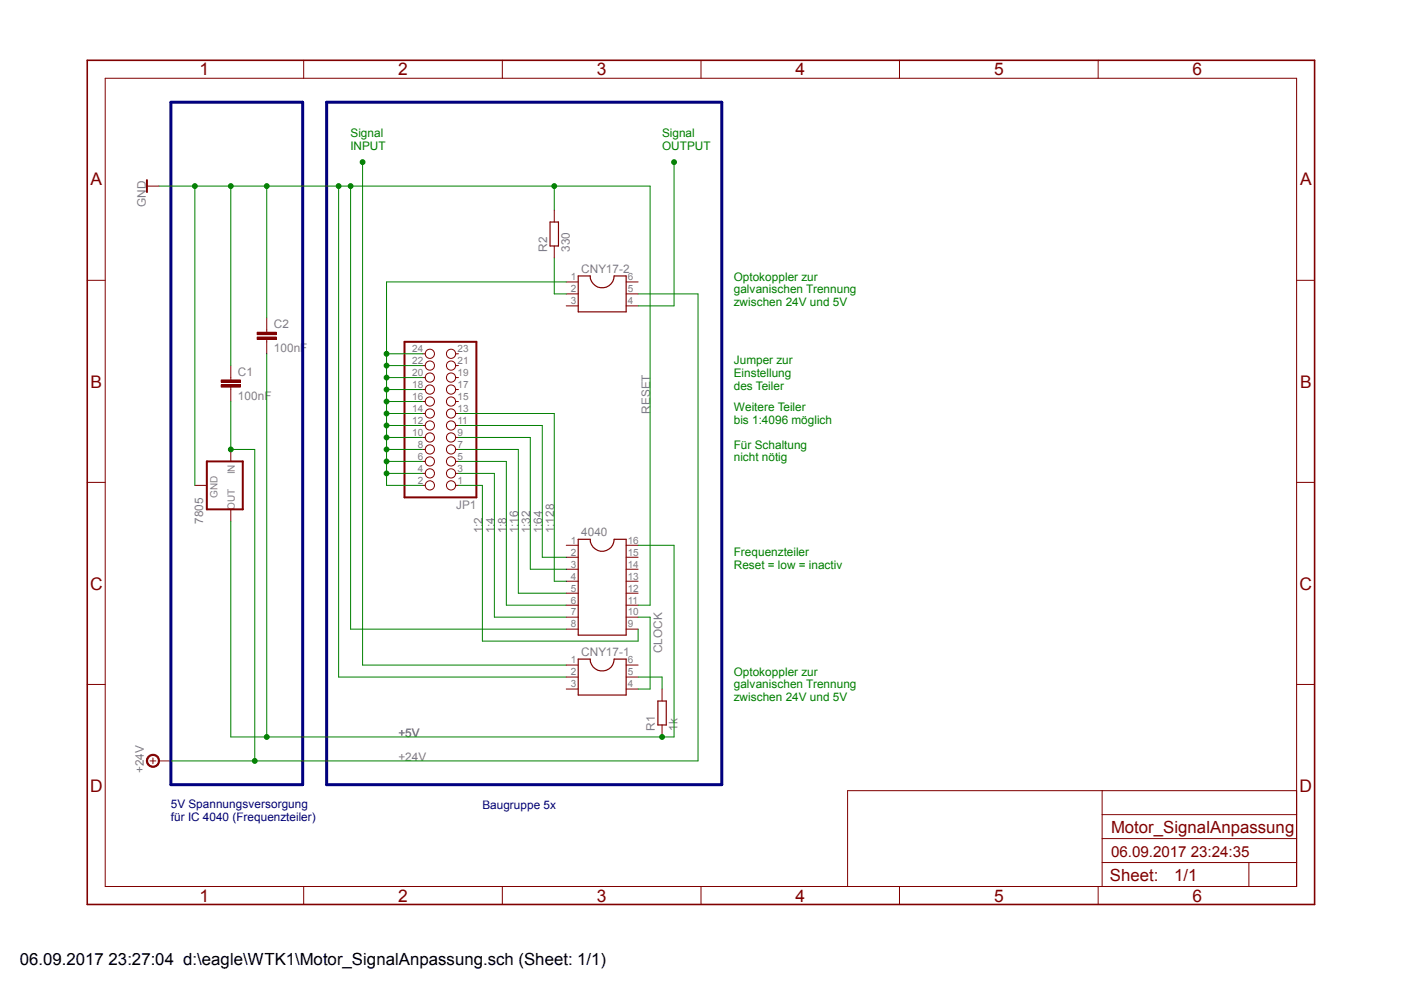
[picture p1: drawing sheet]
<svg xmlns="http://www.w3.org/2000/svg" width="297mm" height="210mm" viewBox="0 0 297 210" stroke-linecap="round" stroke-linejoin="round" font-family="sans-serif">
<path d="M31.8 161.3h1.3M32.4 160.7v1.2" fill="none" stroke="#800000" stroke-width=".21"/>
<path d="M31.4 160.4a1.4 1.4 0 0 1 2.2 .1 1.4 1.4 0 0 1-.8 2.2 1.4 1.4 0 0 1-1.8-1.4h.3a1.15 1.15 0 0 1 1.5-1.1 1.15 1.15 0 0 1 .5 1.9 1.15 1.15 0 0 1-1.9-.4l-.1-.4h-.3z" fill-rule="evenodd" fill="#800000"/>
<path d="M31.2 39.5h2.5M48.9 80.1v.5M48.9 82.1v.5M31.4 160.4a1.4 1.4 0 0 1 2.2 .1 1.4 1.4 0 0 1-.8 2.2 1.4 1.4 0 0 1-1.8-1.4h.3a1.15 1.15 0 0 1 1.5-1.1 1.15 1.15 0 0 1 .5 1.9 1.15 1.15 0 0 1-1.9-.4l-.1-.4h-.3zM33.7 161.3h2.5" fill="none" stroke="#800000" stroke-width=".21"/>
<path d="M31.2 38.2v2.5" fill="none" stroke="#800000" stroke-width=".42"/>
<path d="M46.9 81.6h4.1v.5h-4.1z" fill-rule="evenodd" fill="#800000"/>
<path d="M46.9 81.6h4.1v.5h-4.1z" fill="none" stroke="#800000" stroke-width=".21"/>
<path d="M46.9 80.6h4.1v.5h-4.1z" fill-rule="evenodd" fill="#800000"/>
<g fill="none" stroke="#800000" stroke-width=".21">
<path d="M22.3 16.6h252.6v171.4h-252.6zM64.4 12.8v3.8M106.5 12.8v3.8M148.6 12.8v3.8M190.7 12.8v3.8M232.8 12.8v3.8M18.5 59.4h3.8M120.1 59.8h2.5M132.8 59.8h2.5M274.9 59.4h3.8M48.9 77.5v2.6M56.6 69.9v.5"/>
<path d="M56.6 72v.5M89.6 77.5h.5M89.6 75h.5M96.6 77.5h.6M96.6 75h.6M120.1 62.3h2.5M120.1 64.9h2.5M132.8 62.3h2.5M132.8 64.9h2.5M46.9 80.6h4.1v.5h-4.1zM48.9 82.6v2.5M48.9 95.3v2.5"/>
<path d="M89.6 97.8h.5M89.6 95.3h.5M89.6 92.8h.5M89.6 90.2h.5M89.6 87.7h.5M89.6 85.1h.5M89.6 82.6h.5M89.6 80.1h.5M96.6 97.8h.6M96.6 95.3h.6M96.6 92.8h.6M96.6 90.2h.6"/>
<path d="M96.6 87.7h.6M96.6 85.1h.6M96.6 82.6h.6M96.6 80.1h.6M18.5 102.3h3.8M41.3 102.9h2.6M48.9 108v2.5M89.6 102.9h.5M89.6 100.4h.5M96.6 102.9h.6M96.6 100.4h.6M120.1 115.6h2.5"/>
<path d="M120.1 118.2h2.5M132.8 115.6h2.5M132.8 118.2h2.5M274.9 102.3h3.8M120.1 120.7h2.5M120.1 123.2h2.5M120.1 125.8h2.5M120.1 128.3h2.5M120.1 130.9h2.5M120.1 133.4h2.5M132.8 120.7h2.5M132.8 123.2h2.5"/>
<path d="M132.8 125.8h2.5M132.8 128.3h2.5M132.8 130.9h2.5M132.8 133.4h2.5M18.5 145.1h3.8M120.1 141h2.5M120.1 143.6h2.5M120.1 146.1h2.5M132.8 141h2.5M132.8 143.6h2.5M132.8 146.1h2.5M140.4 146.1v2.5"/>
<path d="M140.4 153.7v2.6M274.9 145.1h3.8M233.7 167.6v20.4M233.7 177.8h41.2M233.7 172.7h41.2M274.9 167.6h-95.2v20.4M64.4 188v3.8M106.5 188v3.8M148.6 188v3.8M190.7 188v3.8M232.8 188v3.8M233.7 182.9h41.2"/>
<path d="M264.8 182.9v5.1"/>
<circle cx="91.1" cy="77.5" r=".98"/>
<circle cx="91.1" cy="75" r=".98"/>
<circle cx="95.6" cy="75" r=".98"/>
<circle cx="95.6" cy="77.5" r=".98"/>
<circle cx="91.1" cy="90.2" r=".98"/>
<circle cx="91.1" cy="92.8" r=".98"/>
<circle cx="91.1" cy="85.1" r=".98"/>
<circle cx="91.1" cy="80.1" r=".98"/>
<circle cx="91.1" cy="97.8" r=".98"/>
<circle cx="91.1" cy="95.3" r=".98"/>
<circle cx="91.1" cy="87.7" r=".98"/>
<circle cx="91.1" cy="82.6" r=".98"/>
<circle cx="95.6" cy="97.8" r=".98"/>
<circle cx="95.6" cy="87.7" r=".98"/>
<circle cx="95.6" cy="90.2" r=".98"/>
<circle cx="95.6" cy="82.6" r=".98"/>
<circle cx="95.6" cy="80.1" r=".98"/>
<circle cx="95.6" cy="95.3" r=".98"/>
<circle cx="95.6" cy="92.8" r=".98"/>
<circle cx="95.6" cy="85.1" r=".98"/>
<circle cx="91.1" cy="102.9" r=".98"/>
<circle cx="91.1" cy="100.4" r=".98"/>
<circle cx="95.6" cy="102.9" r=".98"/>
<circle cx="95.6" cy="100.4" r=".98"/>
</g>
<path d="M122.6 58.5h2.5a2.54 2.54 0 0 0 2.6 2.5 2.54 2.54 0 0 0 2.5-2.5h2.6v7.6h-10.2zM122.6 114.3h2.5a2.54 2.54 0 0 0 2.6 2.6 2.54 2.54 0 0 0 2.5-2.6h2.6v20.4h-10.2zM122.6 139.7h2.5a2.54 2.54 0 0 0 2.6 2.6 2.54 2.54 0 0 0 2.5-2.6h2.6v7.7h-10.2zM139.5 148.6h1.8v5.1h-1.8z" fill="none" stroke="#800000" stroke-width=".25"/>
<path d="M85.8 72.5h15.2v33h-15.2zM43.9 97.8h7.6v10.2h-7.6z" fill="none" stroke="#800000" stroke-width=".42"/>
<path d="M18.5 12.8h260.2v179h-260.2z" fill="none" stroke="#800000" stroke-width=".34"/>
<path d="M54.5 71.5h4.1v.5h-4.1z" fill-rule="evenodd" fill="#800000"/>
<path d="M54.5 71.5h4.1v.5h-4.1z" fill="none" stroke="#800000" stroke-width=".21"/>
<path d="M54.5 70.4h4.1v.6h-4.1z" fill-rule="evenodd" fill="#800000"/>
<path d="M117.5 44.5v2.6M117.5 52.2v2.5M54.5 70.4h4.1v.6h-4.1zM56.6 67.4v2.5M56.6 72.5v2.5" fill="none" stroke="#800000" stroke-width=".21"/>
<path d="M116.6 47.1h1.8v5.1h-1.8z" fill="none" stroke="#800000" stroke-width=".25"/>
<path d="M36.2 21.7h28v144.7h-28zM69.3 21.7h83.7v144.7h-83.7z" fill="none" stroke="#000080" stroke-width=".63"/>
<path d="M48.9 95.3h5.1v66M36.2 161.3h111.8" fill="none" stroke="#008000" stroke-width=".21"/>
<circle cx="54" cy="161.3" r=".51" fill="#008000"/>
<g fill="none" stroke="#008000" stroke-width=".21">
<path d="M48.9 85.1v10.2"/>
<circle cx="54" cy="161.3" r=".51"/>
</g>
<circle cx="48.9" cy="95.3" r=".51" fill="#008000"/>
<g fill="none" stroke="#008000" stroke-width=".21">
<path d="M33.7 39.5h104.1M41.3 39.5v63.4M135.3 62.3h12.7v99"/>
<circle cx="48.9" cy="95.3" r=".51"/>
</g>
<circle cx="41.3" cy="39.5" r=".51" fill="#008000"/>
<g fill="none" stroke="#008000" stroke-width=".21">
<path d="M48.9 39.5v38"/>
<circle cx="41.3" cy="39.5" r=".51"/>
</g>
<circle cx="48.9" cy="39.5" r=".51" fill="#008000"/>
<g fill="none" stroke="#008000" stroke-width=".21">
<path d="M56.6 39.5v27.9"/>
<circle cx="48.9" cy="39.5" r=".51"/>
</g>
<circle cx="56.5" cy="39.5" r=".51" fill="#008000"/>
<g fill="none" stroke="#008000" stroke-width=".21">
<path d="M71.8 39.5v104.1h48.3"/>
<circle cx="56.5" cy="39.5" r=".51"/>
</g>
<circle cx="71.8" cy="39.5" r=".51" fill="#008000"/>
<g fill="none" stroke="#008000" stroke-width=".21">
<path d="M74.3 39.5v93.9h45.8"/>
<circle cx="71.8" cy="39.5" r=".51"/>
</g>
<circle cx="74.3" cy="39.5" r=".51" fill="#008000"/>
<g fill="none" stroke="#008000" stroke-width=".21">
<path d="M117.5 39.5v5M137.8 39.5v88.8h-2.5"/>
<circle cx="74.3" cy="39.5" r=".51"/>
</g>
<circle cx="117.5" cy="39.5" r=".51" fill="#008000"/>
<g fill="none" stroke="#008000" stroke-width=".21">
<path d="M76.9 34.4v106.6h43.2M117.5 54.7v7.6h2.6M97.2 102.9h5.1v33h33v-2.5M135.3 130.9h2.5v15.2h-2.5M135.3 143.6h5.1v2.5"/>
<circle cx="117.5" cy="39.5" r=".51"/>
</g>
<circle cx="76.9" cy="34.4" r=".51" fill="#008000"/>
<g fill="none" stroke="#008000" stroke-width=".21">
<path d="M142.9 34.4v30.5h-7.6"/>
<circle cx="76.9" cy="34.4" r=".51"/>
</g>
<circle cx="142.9" cy="34.4" r=".51" fill="#008000"/>
<g fill="none" stroke="#008000" stroke-width=".21">
<path d="M82 59.8h38.1M89.6 97.8h-7.6v5.1h7.6M82 100.4h7.6"/>
<circle cx="142.9" cy="34.4" r=".51"/>
</g>
<circle cx="81.9" cy="100.4" r=".51" fill="#008000"/>
<g fill="none" stroke="#008000" stroke-width=".21">
<path d="M89.6 95.3h-7.6v2.5"/>
<circle cx="81.9" cy="100.4" r=".51"/>
</g>
<circle cx="81.9" cy="97.8" r=".51" fill="#008000"/>
<g fill="none" stroke="#008000" stroke-width=".21">
<path d="M89.6 92.8h-7.6v2.5"/>
<circle cx="81.9" cy="97.8" r=".51"/>
</g>
<circle cx="81.9" cy="95.3" r=".51" fill="#008000"/>
<g fill="none" stroke="#008000" stroke-width=".21">
<path d="M89.6 90.2h-7.6v2.6"/>
<circle cx="81.9" cy="95.3" r=".51"/>
</g>
<circle cx="81.9" cy="92.8" r=".51" fill="#008000"/>
<g fill="none" stroke="#008000" stroke-width=".21">
<path d="M89.6 87.7h-7.6v2.5"/>
<circle cx="81.9" cy="92.8" r=".51"/>
</g>
<circle cx="81.9" cy="90.2" r=".51" fill="#008000"/>
<g fill="none" stroke="#008000" stroke-width=".21">
<path d="M89.6 85.1h-7.6v2.6"/>
<circle cx="81.9" cy="90.2" r=".51"/>
</g>
<circle cx="81.9" cy="87.7" r=".51" fill="#008000"/>
<g fill="none" stroke="#008000" stroke-width=".21">
<path d="M89.6 82.6h-7.6v2.5"/>
<circle cx="81.9" cy="87.7" r=".51"/>
</g>
<circle cx="81.9" cy="85.1" r=".51" fill="#008000"/>
<g fill="none" stroke="#008000" stroke-width=".21">
<path d="M89.6 80.1h-7.6v2.5"/>
<circle cx="81.9" cy="85.1" r=".51"/>
</g>
<circle cx="81.9" cy="82.6" r=".51" fill="#008000"/>
<g fill="none" stroke="#008000" stroke-width=".21">
<path d="M89.6 77.5h-7.6v2.6"/>
<circle cx="81.9" cy="82.6" r=".51"/>
</g>
<circle cx="81.9" cy="80.1" r=".51" fill="#008000"/>
<g fill="none" stroke="#008000" stroke-width=".21">
<path d="M89.6 75h-7.6v2.5"/>
<circle cx="81.9" cy="80.1" r=".51"/>
</g>
<circle cx="81.9" cy="77.5" r=".51" fill="#008000"/>
<g fill="none" stroke="#008000" stroke-width=".21">
<path d="M82 59.8v15.2"/>
<circle cx="81.9" cy="77.5" r=".51"/>
</g>
<circle cx="81.9" cy="75" r=".51" fill="#008000"/>
<g fill="none" stroke="#008000" stroke-width=".21">
<path d="M56.6 75v81.3M97.2 97.8h10.2v30.5h12.7M97.2 95.3h12.7v30.5h10.2M97.2 92.8h15.2v27.9h7.7M97.2 90.2h17.8v28h5.1M97.2 87.7h20.3v35.5h2.6M48.9 110.5v45.8h94M97.2 100.4h7.6v30.5h15.3"/>
<circle cx="81.9" cy="75" r=".51"/>
</g>
<circle cx="56.5" cy="156.3" r=".51" fill="#008000"/>
<circle cx="56.5" cy="156.3" r=".51" fill="none" stroke="#008000" stroke-width=".21"/>
<circle cx="140.4" cy="156.3" r=".51" fill="#008000"/>
<g fill="none" stroke="#008000" stroke-width=".21">
<path d="M135.3 115.6h7.6v40.7"/>
<circle cx="140.4" cy="156.3" r=".51"/>
</g>
<g font-size="3.7" fill="#800000">
<text x="42.3" y="16">1</text>
<text x="84.5" y="16">2</text>
<text x="126.5" y="16">3</text>
<text x="168.7" y="16">4</text>
<text x="210.8" y="16">5</text>
<text x="252.9" y="16">6</text>
<text x="19.2" y="39.3">A</text>
<text x="275.6" y="39.3">A</text>
<text x="19.2" y="82.2">B</text>
<text x="275.6" y="82.2">B</text>
<text x="19.1" y="125">C</text>
<text x="275.5" y="125">C</text>
<text x="19.1" y="167.9">D</text>
<text x="275.5" y="167.9">D</text>
<text x="42.3" y="191.2">1</text>
<text x="84.5" y="191.2">2</text>
<text x="126.5" y="191.2">3</text>
<text x="168.7" y="191.2">4</text>
<text x="210.8" y="191.2">5</text>
<text x="252.9" y="191.2">6</text>
</g>
<g font-size="3.6" fill="#800000">
<text x="235.6" y="176.5">Motor_SignalAnpassung</text>
<text x="235.3" y="186.8">Sheet:</text>
<text x="248.9" y="186.7">1/1</text>
</g>
<text font-size="3.6" x="4.2" y="204.7">06.09.2017 23:27:04 d:\eagle\WTK1\Motor_SignalAnpassung.sch (Sheet: 1/1)</text>
<text font-size="3.2" fill="#800000" x="235.6" y="181.6">06.09.2017 23:24:35</text>
<g font-size="2.5" fill="#008000">
<text x="74.3" y="29">Signal</text>
<text x="140.4" y="29">Signal</text>
<text x="74.3" y="31.7">INPUT</text>
<text x="140.4" y="31.7">OUTPUT</text>
<text x="155.6" y="59.5">Optokoppler zur</text>
<text x="155.6" y="62.2">galvanischen Trennung</text>
<text x="155.6" y="64.9">zwischen 24V und 5V</text>
<text x="155.6" y="77.3">Jumper zur</text>
<text x="155.6" y="79.9">Einstellung</text>
<text x="155.6" y="82.6">des Teiler</text>
<text x="155.6" y="87.2">Weitere Teiler</text>
<text x="155.6" y="89.8">bis 1:4096 möglich</text>
<text x="155.6" y="95.2">Für Schaltung</text>
<text x="155.6" y="97.8">nicht nötig</text>
<text x="155.6" y="117.9">Frequenzteiler</text>
<text x="155.6" y="120.6">Reset = low = inactiv</text>
<text x="155.6" y="143.3">Optokoppler zur</text>
<text x="155.6" y="146">galvanischen Trennung</text>
<text x="155.6" y="148.6">zwischen 24V und 5V</text>
</g>
<g font-size="2.5" fill="#808080">
<text x="30.9" y="43.9" transform="rotate(-90 30.9 43.9)">GND</text>
<text x="116" y="53.4" transform="rotate(-90 116 53.4)">R2</text>
<text x="120.8" y="53.4" transform="rotate(-90 120.8 53.4)">330</text>
<text x="123.2" y="57.9">CNY17-2</text>
<text x="58.1" y="69.6">C2</text>
<text x="58.1" y="74.6">100nF</text>
<text x="50.5" y="79.7">C1</text>
<text x="50.5" y="84.8">100nF</text>
<text x="137.8" y="87.7" transform="rotate(-90 137.8 87.7)">RESET</text>
<text x="96.7" y="107.9">JP1</text>
<text x="43.1" y="111" transform="rotate(-90 43.1 111)">7805</text>
<text x="102.3" y="113.1" transform="rotate(-90 102.3 113.1)">1:2</text>
<text x="104.8" y="113.1" transform="rotate(-90 104.8 113.1)">1:4</text>
<text x="107.4" y="113.1" transform="rotate(-90 107.4 113.1)">1:8</text>
<text x="109.9" y="113.1" transform="rotate(-90 109.9 113.1)">1:16</text>
<text x="112.4" y="113.1" transform="rotate(-90 112.4 113.1)">1:32</text>
<text x="115" y="113.1" transform="rotate(-90 115 113.1)">1:64</text>
<text x="117.5" y="113.1" transform="rotate(-90 117.5 113.1)">1:128</text>
<text x="123.2" y="113.7">4040</text>
<text x="123.2" y="139.1">CNY17-1</text>
<text x="140.4" y="138.5" transform="rotate(-90 140.4 138.5)">CLOCK</text>
<text x="138.9" y="155" transform="rotate(-90 138.9 155)">R1</text>
<text x="143.7" y="155" transform="rotate(-90 143.7 155)">1k</text>
<text x="84.5" y="161.3">+24V</text>
<text x="84.5" y="156.3">+5V</text>
<text x="30.5" y="163.9" transform="rotate(-90 30.5 163.9)">+24V</text>
</g>
<g font-size="2.5" fill="#000080">
<text x="36.2" y="171.3">5V Spannungsversorgung</text>
<text x="36.2" y="174">für IC 4040 (Frequenzteiler)</text>
<text x="102.3" y="171.4">Baugruppe 5x</text>
</g>
<g font-size="2.1" fill="#808080">
<text x="121" y="59.4">1</text>
<text x="133.1" y="59.4">6</text>
<text x="121" y="61.9">2</text>
<text x="121" y="64.5">3</text>
<text x="133.1" y="64.5">4</text>
<text x="133.1" y="61.9">5</text>
<text x="87.4" y="77.2">22</text>
<text x="87.4" y="74.6">24</text>
<text x="97" y="77.2">21</text>
<text x="97" y="74.6">23</text>
<text x="87.4" y="82.3">18</text>
<text x="87.4" y="79.7">20</text>
<text x="97" y="82.3">17</text>
<text x="97" y="79.7">19</text>
<text x="87.4" y="89.9">12</text>
<text x="87.4" y="87.3">14</text>
<text x="87.4" y="84.8">16</text>
<text x="97" y="89.9">11</text>
<text x="97" y="87.3">13</text>
<text x="97" y="84.8">15</text>
<text x="87.4" y="92.4">10</text>
<text x="88.6" y="95">8</text>
<text x="97" y="95">7</text>
<text x="97" y="92.4">9</text>
<text x="49.8" y="100.6" transform="rotate(-90 49.8 100.6)">IN</text>
<text x="88.6" y="100">4</text>
<text x="88.6" y="97.5">6</text>
<text x="97" y="100">3</text>
<text x="97" y="97.5">5</text>
<text x="46.1" y="105.6" transform="rotate(-90 46.1 105.6)">GND</text>
<text x="88.6" y="102.6">2</text>
<text x="97" y="102.6">1</text>
<text x="49.8" y="108" transform="rotate(-90 49.8 108)">OUT</text>
<text x="121" y="115.3">1</text>
<text x="121" y="117.8">2</text>
<text x="133.1" y="117.8">15</text>
<text x="133.1" y="115.3">16</text>
<text x="121" y="120.4">3</text>
<text x="121" y="122.9">4</text>
<text x="121" y="125.4">5</text>
<text x="133.1" y="125.4">12</text>
<text x="133.1" y="122.9">13</text>
<text x="133.1" y="120.4">14</text>
<text x="121" y="128">6</text>
<text x="121" y="130.5">7</text>
<text x="133.1" y="130.5">10</text>
<text x="133.1" y="128">11</text>
<text x="121" y="133">8</text>
<text x="133.1" y="133">9</text>
<text x="121" y="140.6">1</text>
<text x="121" y="143.2">2</text>
<text x="133.1" y="143.2">5</text>
<text x="133.1" y="140.6">6</text>
<text x="121" y="145.7">3</text>
<text x="133.1" y="145.7">4</text>
</g>
</svg>
